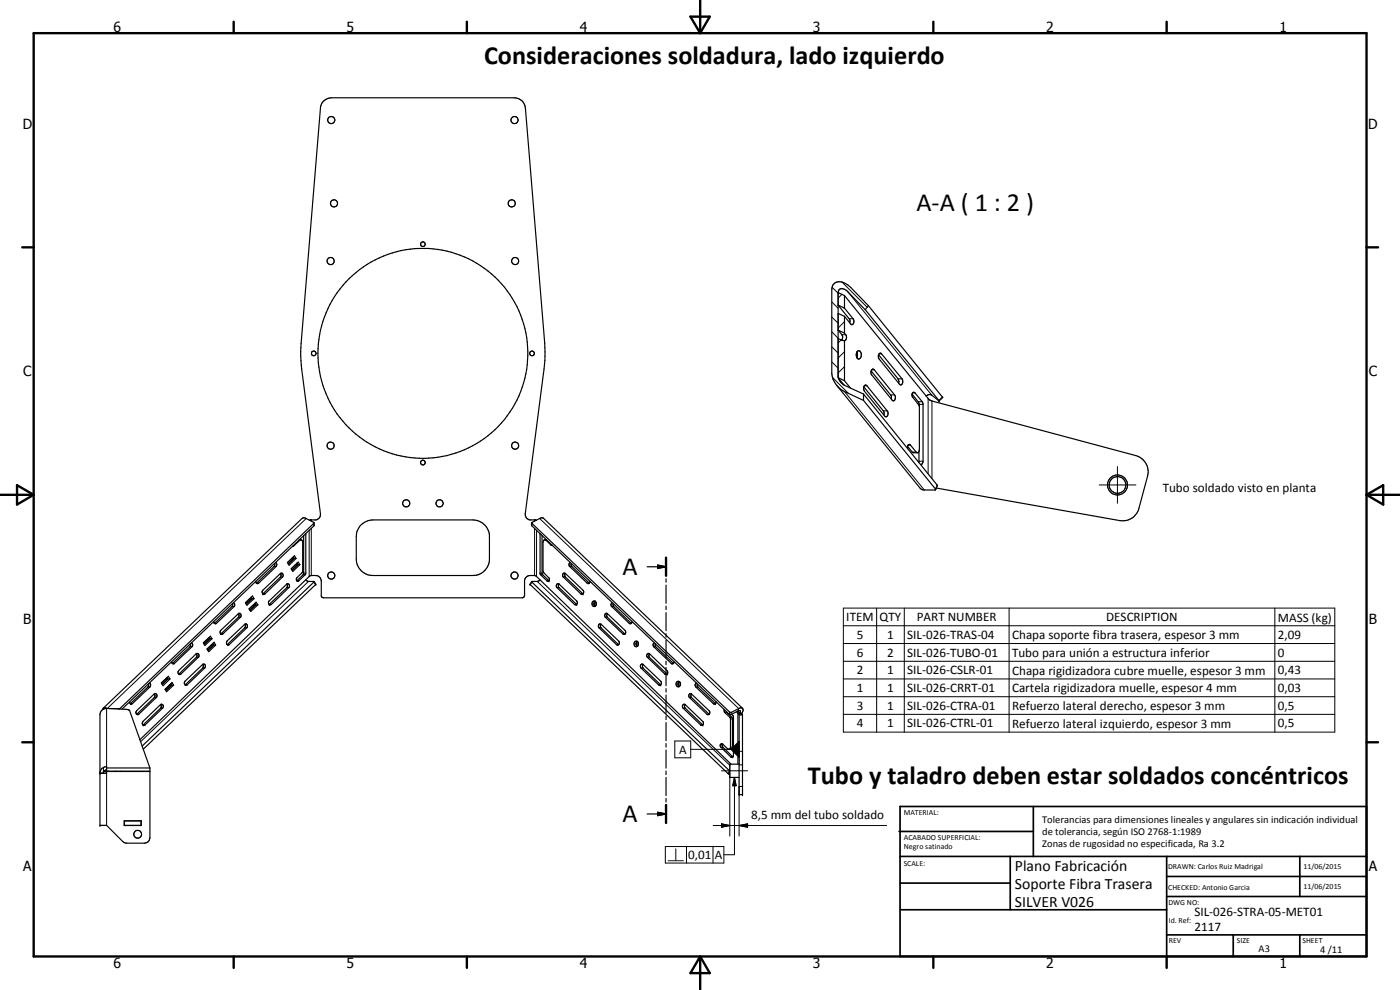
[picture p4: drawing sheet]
<svg xmlns="http://www.w3.org/2000/svg" width="420mm" height="297mm" viewBox="0 0 420 297" stroke-linecap="round" stroke-linejoin="round" font-family="sans-serif">
<g fill="none" stroke="#000" stroke-width=".35">
<path d="M251.5 87.8l1.9 .9M251.5 87.8v25.5l1.9 .9M251.5 94.1l1.9 .8M251.5 87.8a1.32 1.32 0 0 1 .9-1.2 1.32 1.32 0 0 1 1.5 .4l5.8 5.9M253.4 88.7v3.8M253.4 94.9v5M253.4 92.5l-1.9-.9 3.5 4.2v1.1M253.4 99.9l-1.9-.8 1.1 1.3a1.31 1.31 0 0 1 0 1.6M253.4 99.9a1.31 1.31 0 0 1 0 2.3M253.4 92.5l2.6 3.1a.96 .96 0 0 1 .3 1.1 .96 .96 0 0 1-.9 .6l-2-2.4M253.4 88.7l25.2 31 .6 .4 61.7 16.6a5.1 5.1 0 0 1 3.5 6.1l-2.6 9.8a5 5 0 0 1-5.7 3.6l-55.1-9.8M259.7 92.9l22.1 27.4"/>
<path d="M260.6 91.7l-.9 1.2M260.6 91.7l-5.3-5.4a4.2 4.2 0 0 0-4.6-1.5l-.9 1-.2 1.1v25.1a6.9 6.9 0 0 0 3.8 5.5l5.8 2.6M260.6 91.7l22.3 27.5-1.1 1.1M251.1 115.6l25.1 30.9 .4 .4 .8 .1 3.4-.1M251.5 101.6l1.9 .6M251.5 112.9a3.4 3.4 0 0 0 1.9 2.7l5.8 2.6M253.4 102.2v12M253.4 114.2l1.8 2.2M257.1 105.7l.2 .6-.2 1M257.2 105.5a.71 .71 0 0 1 .9-.2 .71 .71 0 0 1 .4 .8v.7a.73 .73 0 0 1-.7 .9 .73 .73 0 0 1-.8-.7zM259.2 118.2v1.9M259.2 118.2l22.1 27.4-.5 1.3"/>
<path d="M259.2 116.1l6 7.3v1.1M259.4 115.7l.3-.2 .5 .2 6.1 7.6a1.13 1.13 0 0 1-.5 1.8l-6.4-7.8a1.37 1.37 0 0 1 0-1.6zM261.4 111.3l6 7.3 .1 1.2M261.6 111l.3-.3 .5 .3 6.1 7.5a.96 .96 0 0 1 .2 1 .96 .96 0 0 1-.8 .7l-6.4-7.8-.1-.9zM263.7 106.5l5.8 7.2 .2 1.2M263.9 106.1l.4-.1 .3 .2 6.1 7.5a1.14 1.14 0 0 1-.5 1.8l-6.5-7.9-.1-.9zM273.7 118.3l.3-.5h.5l2.3 2.7 .2 .8v17.1l-.3 .8-.4 .2M273.7 118.3l.1 .8 2 2.4M273.7 118.2l2 2.5 .1 .9M277.9 118.8a1.54 1.54 0 0 1 1.7-.3l2.2 1.8M259.2 120.1l21.6 26.8M272.4 133.9l1.4 1.9h1.5"/>
<path d="M275.8 121.5l.1 13.6-.2 .6-.6 .1-1.8-2.2a.51 .51 0 0 0-.7-.2 .51 .51 0 0 0-.2 .6v.6M275.8 135.4l-.1 3.3M93.4 156l-.5 .1M94.2 156.9l-2.8-1.5-.7 .1-59.7 57M94.2 156.9l-58.2 55.7h-3.3M94.2 156.9l.1 .8-57.7 55.1M108.2 157.6a5.4 5.4 0 0 1 3.7-1.6h30a5 5 0 0 1 5 4.5v7.7a5 5 0 0 1-5 4.5h-30a5 5 0 0 1-5-5l.1-7.7zM159.6 156.8v.9l59.3 56.7h.5l2.5-1.2 .3 .3-.1 .5M160.4 156h.3M160.7 156l.3 .1M160.7 156.1l-1.7-.1a1.68 1.68 0 0 1-1.4-1.9l5.7-43.4 .3-3.8-.1-3.9-5.8-70.6a3.3 3.3 0 0 0-3.4-3.1h-54.8a3.4 3.4 0 0 0-3.3 3.1l-6 73.2 .3 5.1 5.7 43.4-.2 1-.3 .5a3 3 0 0 1-2.5 .4l-.2 .1M160.7 156.1h.2"/>
<path d="M75 179.6h1.2M75 179.6h.1M75 179.6l-1.3 1.3M75.4 179.2l.2 .4-1.7 1.6M82.4 169.1l.1 .5-.3 .4-5.2 5M82.7 168.8l.4 .7-.2 .5-5.3 5a.55 .55 0 0 1-.6 0 .55 .55 0 0 1-.3-.6M84.1 172.1l.3-.1a.69 .69 0 0 1 .6 .4 .69 .69 0 0 1-.2 .7l-5.3 5.1h-.6M84.1 172.1l.3 .4-.3 .6-5.2 5.1M84.1 172.1l-5.2 5-.3 .5 .3 .6M86.1 175.3l.2 .4-.2 .6-5.3 5.1M87.4 170.6l2.1-1.9 .5 .7-2.1 2zM87.6 167.5l.1 .1"/>
<path d="M87.7 167.6h1.1M87.7 167.6l-1.4 1.2M88 167.1l.3 .5-1.8 1.6M88.7 169.4h1.3M88.7 169.4l-1.3 1.3M88.7 169.4h.1M88.8 167.6l-2 2-.5-.8M88.8 167.6l-.4-.8-2.1 2M89.1 169l.3 .4-1.7 1.7M89.8 162h.6l.4 .4v9.1l-1.8 2.1 .1 .6M90.2 162l-2.1 1.9-.1-.2M91.1 160.7v11.4l-2 2.1"/>
<path d="M91.7 160.1v12.2l-2 1.9h-.6M91.7 174l.9 .5h1.7M94.3 174.5l-51.6 49.4M94.3 174.5l.4 .9-51.7 49.4M159.5 174.5l59.5 56.9M159.5 174.5l-.4 .9 59.5 56.8 .4 .1M162.1 160.1v12l2 2.1h.7M162.1 174l-.9 .5h-1.7M162.7 160.7v11.6l2 1.9M163.6 162l1.8 1.6h.4M164 162h-.6l-.4 .6v8.8l.1 .4 1.7 1.6v.8M167.1 175.3l.4-.2 .3 .2 5.2 5a.65 .65 0 0 1 .2 .8 .65 .65 0 0 1-.7 .3l-5.5-5.2z"/>
<path d="M167.8 175.3l-.2 .3 .1 .6 5.3 5.2M169 172.1l.3-.1 .4 .1 5.3 5a.67 .67 0 0 1 .1 .8 .67 .67 0 0 1-.7 .4l-5.5-5.3zM169.7 172.1l-.2 .2 .1 .7 5.4 5.2M171.1 168.8a.74 .74 0 0 0-.1 1.2l5.2 5h.6l.3-.6M171.4 169.1v.4l.2 .5 5.3 5M194.2 170.1h5.7M197.4 169.5l2.5 .6-2.5 .5zM199.9 167.3v5.5M199.9 173.7v1M199.9 175.6v5.4M57.1 193.2l-.1 .9-5.3 5M57.4 192.9l.4 .5-.2 .7-5.4 5.1-.4-.1-.3-.6"/>
<path d="M58.9 196.2l.2 .4-.2 .6-5.2 5.1M60.8 199.4l.4-.1 .3 .1v.9l-5.3 5.2h-.6M60.8 199.4l.2 .4-.2 .6-5.2 5.1M60.8 199.4l-5.3 5-.2 .7 .3 .4M61 192.9l2.1-2 .5 .7-2.1 2.1zM62.1 194.7l2.2-2 .4 .8-2.1 2zM62.4 191.6h1.2M62.4 191.6h.1M62.4 191.6l-1.3 1.3M62.8 191.3l.2 .3-1.7 1.7M63.4 193.5h.1M63.5 193.5h1.2"/>
<path d="M63.5 193.5l-1.3 1.3M63.9 193.1l.2 .4-1.7 1.7M66.2 189.1l5.5-5.1 .5 .2 .1 .7-.1 .3-5.6 5.2a.73 .73 0 0 1-.4-1.3zM68.1 192.3l5.6-5.1a.69 .69 0 0 1 .6 .5 .69 .69 0 0 1-.2 .7l-5.4 5.1h-.3l-.4-.3zM69.8 181.1v.8l-5.5 5.1M70.1 180.8l.3 .6-.1 .6-5.3 5-.5 .2-.4-.7M71.5 184.1l.2 .5v.5l-5.5 5.1M73.4 187.3l.2 .4v.6l-5.5 5.1M73.6 180.8l2.2-2 .4 .8-2.1 2zM74.7 182.7l2.2-2 .5 .8-2.1 2zM76.1 181.4v.1M76.1 181.5h1.3"/>
<path d="M76.1 181.5l-1.3 1.3M76.5 181.1l.2 .4-1.7 1.6M80.7 180.4l5.5-5.2a.65 .65 0 0 1 .7 .4 .65 .65 0 0 1-.2 .7l-5.3 5.1a.61 .61 0 0 1-.8-.2 .61 .61 0 0 1 .1-.8zM178.6 180.4a.95 .95 0 0 0 0 1.5M178.9 180.8v.7M179.7 187.4l.3-.2 .4 .1 5.3 5a.64 .64 0 0 1 .2 .9 .64 .64 0 0 1-.9 .2l-5.3-5.1zM180.4 187.3l-.2 .4 .2 .7 5.3 5M181.6 184.2l.6-.2 5.4 5.1a.62 .62 0 0 1 .1 .9 .62 .62 0 0 1-.8 .2l-5.3-5.1zM182.3 184.1l-.2 .5 .2 .6 5.3 5M183.8 180.8a.7 .7 0 0 0-.2 1.2l5.2 5 .5 .2 .3-.3 .1-.4M184.1 181.1l.1 .9 5.2 5M189.4 187h.1"/>
<path d="M190.4 192.6l.6-.2a.8 .8 0 0 1 .6 .9 .8 .8 0 0 1-1 .6l-.3-.7zM191.3 192.4a.97 .97 0 0 0 0 1.5M191.5 192.9v.6M192.4 199.4l.5-.1 5.4 5.1a.64 .64 0 0 1 .2 .8 .64 .64 0 0 1-.9 .3l-5.2-5.1-.2-.5zM193 199.4l-.2 .4 .2 .6 5.3 5.1M194.9 196.2l5.4 5.1 .1 .6-.3 .4M194.9 196.2a.62 .62 0 0 0-.8 .2 .62 .62 0 0 0 .2 .8l5.2 5.1h.6M194.9 196.2l-.2 .4 .2 .6 5.3 5.1M196.4 192.9a.75 .75 0 0 0-.2 1.2l5.4 5.1 .5-.1 .2-.6M196.7 193.2l.1 .9 5.3 5M199.9 181.9v1M199.9 183.8v5.4"/>
<path d="M199.9 190.1v1.1M199.9 192.1v5.4M199.9 198.4v1M32 212.6a2 2 0 0 0-2 1.6v33.4h2l4.8 4.9 .7 .4 5.8 .1a1.65 1.65 0 0 0 1.7-1.7v-19.8h-13M32.1 212.6l-.9-.2-.4 .5M35.8 212.7l2.3 .2 .8 .3 6.1 17.2M41 213.2l5.3-5a.62 .62 0 0 1 .8 .3 .62 .62 0 0 1-.2 .8l-5.4 5.1a.68 .68 0 0 1-.7-.4 .68 .68 0 0 1 .2-.8zM42.9 216.5l5.3-5.1a.62 .62 0 0 1 .8 .2 .62 .62 0 0 1-.2 .9l-5.3 5a.62 .62 0 0 1-.8-.2 .62 .62 0 0 1 .2-.8zM44.5 205.2l-.1 .9-5.3 5M44.8 204.9a.74 .74 0 0 1 .2 1.2l-5.3 5a.53 .53 0 0 1-.6 .1 .53 .53 0 0 1-.2-.6M46.3 208.2l.2 .5-.2 .6-5.2 5M48.2 211.4l.2 .4-.2 .7-5.2 5"/>
<path d="M48.4 204.9l2.1-2 .5 .8-2.1 2zM49.6 206.8l2-2 .5 .8-2.1 2zM49.7 203.7h.1M49.8 203.7h1.2M49.8 203.7l-1.3 1.3M50.1 203.3l.3 .4-1.7 1.7M50.9 205.6h1.2M50.9 205.6l-1.3 1.2M50.9 205.5v.1M51.3 205.1l.2 .5-1.7 1.6M53.6 201.2l5.4-5.1a.64 .64 0 0 1 .7 .4 .64 .64 0 0 1-.2 .7l-5.2 5.1a.62 .62 0 0 1-.8-.3 .62 .62 0 0 1 .1-.8zM53.6 202.3h.1"/>
<path d="M55.5 205.5h.1M199.9 200.3v5.4M199.9 206.6v1M199.9 208.5v5.5M199.9 214.8v1.1M199.9 216.8v5.4M203.1 204.6a.76 .76 0 0 1 1.2 .6 .76 .76 0 0 1-1.1 .8l-.3-.8zM203.9 204.5l-.4 .5v.5l.4 .5M204.2 204.9v.6M205 211.5l.4-.2 .2 .1 5.3 5.1 .2 .2-.1 .8-.3 .1-.4-.1-5.3-5-.2-.5zM205.6 211.4l-.2 .4 .1 .5 5.4 5.2M207.5 208.2l-.1 1 5.4 5.1"/>
<path d="M207.5 208.2l5.3 5 .2 .7-.2 .5M207.5 208.2l-.2-.1a.71 .71 0 0 0-.6 .5 .71 .71 0 0 0 .2 .7l5.4 5.1h.5M209 204.9l-.4 .5 .2 .7 5.3 5a.52 .52 0 0 0 .6 .1 .52 .52 0 0 0 .2-.6M209.3 205.2l-.1 .6 .3 .3 5.2 5M217.4 213l.1 .8 1.7 1.8v8.6l-.4 .6M217.4 212.9v.1M217.4 213h.1M218 213.5l1.8 2.1v8.6l-.2 .5-1 .1-1.8-1.6-.6 .2M219.6 214.3l.5 .7-.1 12-.3 .2-.4-.1-3.1-3v-.7M221 213.6l.8 .8v24h1v-24l-.7-.4M221.4 214h1.3M221.4 213.4l.7 .6"/>
<path d="M221.8 214.5h1M222.7 214v.3M222.8 212.5l-59.7-57-.9-.1-2.5 1.4v.3l59.3 56.6h.5l2.4-1.2 .7-.1 .4 .6-.3 1M30 231.7a1.91 1.91 0 0 1 2-1.7v2h-2M32 231l-.6 .2-.4 .8M32 230.4h13M32.2 231.4v.1M32.5 231.4l.3 .1M34.7 231.4l-.2 .1M36.1 231.4l-.1 .1M42 222l50.9-49.2 1.9-.1a1.73 1.73 0 0 1 1.6 1.7v4.5l.7 .5h59.6l.5-.2 .2-.5v-4.6a1.8 1.8 0 0 1 1.7-1.4l1.8 .1 58.5 56.5M45 230.4v1h-13"/>
<path d="M199.9 223.1v1.1M199.9 225v5.5M199.9 231.4v1M199.9 233.3v5.4M199.9 239.6v1M216.2 223.4h.6M216.9 223.3l-.2 .5 .2 .4 3 2.9M221.8 229.3h-2.8v4h2.8M37.3 246.3h5.1v1.4l-5.1-.1zM42.3 246.3v1.3M194.2 244.2h5.7M197.4 243.7l2.5 .5-2.5 .5z"/>
<path d="M199.9 241.5v5.4"/>
<circle cx="99.4" cy="36" r="1.06"/>
<circle cx="154.4" cy="36" r="1.08"/>
<circle cx="99.2" cy="78.3" r="1.06"/>
<circle cx="100.3" cy="61" r="1.08"/>
<circle cx="126.9" cy="73.3" r=".71"/>
<circle cx="153.6" cy="61" r="1.07"/>
<circle cx="154.6" cy="78.3" r="1.06"/>
<circle cx="94.2" cy="106" r=".69"/>
<circle cx="126.9" cy="106" r="31.5"/>
<circle cx="159.7" cy="106" r=".71"/>
<circle cx="99.2" cy="133.7" r="1.07"/>
<circle cx="126.9" cy="138.8" r=".69"/>
<circle cx="154.6" cy="133.7" r="1.07"/>
<circle cx="121.9" cy="151" r="1.06"/>
<circle cx="131.9" cy="151" r="1.06"/>
<circle cx="335.4" cy="145.5" r="3"/>
<circle cx="335.4" cy="145.5" r="2.49"/>
<circle cx="99.4" cy="172.7" r="1.07"/>
<circle cx="154.4" cy="172.7" r="1.08"/>
<circle cx="178.3" cy="181.2" r=".76"/>
<circle cx="41.3" cy="250.3" r="1.17"/>
</g>
<g fill="none" stroke="#000" stroke-width=".3">
<path d="M249.6 99.6l1.9 1.9M249.6 95.1l1.9 1.9M249.6 90.6l1.9 1.9M249.7 86.2l1.8 1.8M252.7 88.3l-1.2 1.2M252.7 84.6l7.6 7.6M253.4 92l-.2 .3M253.4 96.5l-1.9 1.9M254.4 87.5l25.2 31M254.8 95.6h1.2M249.6 108.6l1.9 1.9M249.6 104.1l1.9 1.9"/>
<path d="M249.8 113.2l4.8 4.8M251.6 113.4l1.8 2.2M252.5 102l-1 .9M252.6 100.4h1.2M253.4 117.5l24 29.5M253.4 110l-1.9 1.9M253.4 105.5l-1.9 1.9M259.4 115.7h.8M261.7 111h.7M263.9 106.2h.7M267.3 118.5h1.2M269.5 113.7h1.2"/>
<path d="M273.9 117.9h.7M278.5 119.5v22.6M282.8 119.1l-1 1M265.1 123.3h1.2M272.5 133.6h.8M273.8 135.6h1.1M275.5 120.5h1.3M275.8 138.4h1.2M275.8 121.3h1.2M279.7 120.3v23.3M335.4 140v11M91.9 155.6l-59.7 57"/>
<path d="M92.8 159.1v13.9M93.4 156v.4M93.4 158.5v14.2M94.1 157.1l.2 .6M159.7 157.1l-.1 .6M160.4 156v.4M160.4 158.5v14.2M161 159.1v13.9M162 155.6l59.7 57-.1 .7M281.3 145.5l-.6 1.2M329.9 145.5h11M77 175h.6"/>
<path d="M78.9 178.2h.6M82.2 170h.7M84.1 173.1h.7M86.1 176.3h.6M89.1 174.2h.6M89.7 162.1h.3M91 172.5h.6M91.1 172h.7M91.6 160.3h.2M92.6 174.5l-50.4 48M94.2 174.7l.5 .7M159.6 174.7l-.4 .7"/>
<path d="M161.2 174.5l57.8 55.1M162.1 172h.6M162.1 160.3h.2M162.3 172.5h.6M163.9 162.1h.3M164.1 174.2h.6M165.3 163.5h.3M167.2 176.3h.6M169.1 173.1h.6M171 170h.6M174.3 178.2h.7M176.2 175h.7"/>
<path d="M51.8 199.1h.6M57 194.1h.6M58.9 197.2h.6M64.4 187h.6M66.3 190.2h.6M68.2 193.4h.6M69.6 182h.7M71.5 185.2h.7M73.4 188.4h.7M80.8 181.4h.6M172.4 181.4h.6M179.8 188.4h.6"/>
<path d="M181.7 185.2h.6M183.6 182h.6M185 193.4h.6M186.9 190.2h.6M188.8 187h.6M194.3 197.2h.6M196.2 194.1h.6M201.5 199.1h.6M253.1 182.5h147.5v37.2h-147.5zM253.1 187.7h147.5M253.1 193.1h147.5M253.1 198.4h147.5"/>
<path d="M263.1 182.5v37.2M271.4 182.5v37.2M302.8 182.5v37.2M382.6 182.5v37.2M32 212.6v17.4M32 212.6l3.7 .1M35.7 212.6v.1M35.7 212.7h.1M36 212.6v.1M39.1 211.1h.6M41.1 214.3h.5M43 217.5h.5"/>
<path d="M44.4 206.1h.6M46.3 209.3h.6M48.2 212.5h.6M53.7 202.3h.6M55.6 205.5h.6M60.8 200.4h.6M192.4 200.4h.6M197.6 205.5h.7M199.5 202.3h.7M205 212.5h.6M206.9 209.3h.6M208.8 206.1h.7"/>
<path d="M210.3 217.5h.6M212.2 214.3h.6M214.1 211.1h.6M217.5 213.8h.6M219 213.7l-.1 .7M219 215.2h.6M219.2 215.7h.6M219.5 213.7l-.1 .7M221.4 214v15.3M221.4 213.4l.7 .6M253.1 203.7h147.5M253.1 209h147.5"/>
<path d="M253.1 214.3h147.5M31.1 230.3l-.1 1.7M31.1 231.5h.9M32 232v15.6M32.9 231.4l-.1 .1M35 231.4v.1M202.5 222.3h4.8v5.1h-4.8zM207.3 224.8h12.1M216.4 224.2h.5M216.5 231.3h7.9M218.9 231.3l-.4 .8M219 232l-.1 .3"/>
<path d="M219 233.3v17.6M219.2 224.2h.6M219.3 227.1h.6M219.4 224.8l2.5-2.4v4.9zM220.4 233.3l.5 2.5h-1zM220.4 233.3v23.2h-3.2M221.8 229.5h1M221.8 225.4h1M222.8 236h-1v14.9M199.7 254h17.5v5h-17.5zM206 254v5M214 254v5"/>
<path d="M214 247.7h52.1M216.5 247.2l2.5 .5-2.5 .5zM221.8 247.7l2.6-.5v1zM221.9 247.7l2.5-.5v1z"/>
</g>
<g fill="#000">
<circle cx="281.8" cy="120.3" r=".18"/>
<circle cx="78.9" cy="178.2" r=".18"/>
<circle cx="94.8" cy="175.3" r=".18"/>
<circle cx="159.1" cy="175.3" r=".18"/>
<circle cx="159.5" cy="174.5" r=".18"/>
<circle cx="164.7" cy="174.2" r=".18"/>
<circle cx="175" cy="178.2" r=".18"/>
<circle cx="80.8" cy="181.4" r=".18"/>
<circle cx="173" cy="181.4" r=".18"/>
<circle cx="39.1" cy="211.1" r=".18"/>
<circle cx="43" cy="217.5" r=".18"/>
<circle cx="198.3" cy="205.5" r=".18"/>
<circle cx="200.2" cy="202.3" r=".18"/>
<circle cx="210.9" cy="217.5" r=".18"/>
<circle cx="214.7" cy="211.1" r=".18"/>
<circle cx="30" cy="232" r=".18"/>
<circle cx="219" cy="229.3" r=".18"/>
<circle cx="219.9" cy="227.1" r=".18"/>
<circle cx="221.8" cy="238.4" r=".18"/>
<circle cx="222.8" cy="238.4" r=".18"/>
<circle cx="30" cy="247.6" r=".18"/>
</g>
<g fill="none" stroke="#000" stroke-width=".71">
<path d="M10.1 9.9h400v277.1h-400zM70.1 6.5v3.4M140.1 6.5v3.4M207.2 5h5.8l-2.9 4.9zM210.1 0v9.9M280.1 6.5v3.4M350.1 6.5v3.4M6.7 74.2h3.4M410.1 74.2h3.5M.1 148.5h10M5.1 145.6l5 2.9-5 2.9zM410.1 148.5h10"/>
<path d="M410.1 148.5l5-2.9v5.8zM199.9 167.3v5.5M6.7 222.7h3.4M410.1 222.7h3.5M199.9 241.5v5.4M70.1 287v3.4M140.1 287v3.4M210.1 287v10M210.1 287l2.9 5h-5.8zM280.1 287v3.4M350.1 287v3.4"/>
</g>
<g fill="none" stroke="#000" stroke-width=".51">
<path d="M269.8 249.5h40.3M270.1 242h140v45h-140zM270.1 257h140M303.2 257v16M310.1 242v15M350.1 257v30M390.1 257v12M270.1 265h33.1M270.1 273h80M350.1 269h60M350.1 263h60M350.1 280.5h60"/>
<path d="M370.1 280.5v6.5M390.1 280.5v6.5"/>
</g>
<path d="M197.4 169.5l2.5 .6-2.5 .5zM220.4 233.3l.5 2.5h-1zM219.4 224.8l2.5-2.4v4.9zM197.4 243.7l2.5 .5-2.5 .5zM216.5 247.2l2.5 .5-2.5 .5zM221.9 247.7l2.5-.5v1z" fill="#000"/>
<g font-size="7.9">
<text x="145.3" y="19.3">Consideraciones soldadura, lado izquierdo</text>
<text x="275" y="63.2">A-A ( 1 : 2 )</text>
<text x="186.8" y="172.6">A</text>
<text x="242.5" y="235.2">Tubo y taladro deben estar soldados concéntricos</text>
<text x="186.8" y="246.8">A</text>
</g>
<g font-size="4.7">
<text x="304.6" y="261.2">Plano Fabricación</text>
<text x="304.6" y="266.6">Soporte Fibra Trasera</text>
<text x="304.6" y="272">SILVER V026</text>
</g>
<g font-size="4.2">
<text x="34" y="9.6">6</text>
<text x="104" y="9.6">5</text>
<text x="174" y="9.6">4</text>
<text x="244" y="9.6">3</text>
<text x="314" y="9.6">2</text>
<text x="384" y="9.6">1</text>
<text x="6.8" y="38.7">D</text>
<text x="410.6" y="38.7">D</text>
<text x="7" y="112.9">C</text>
<text x="410.8" y="112.9">C</text>
<text x="7" y="187.1">B</text>
<text x="410.8" y="187.1">B</text>
<text x="7" y="261.4">A</text>
<text x="410.8" y="261.4">A</text>
<text x="34" y="290.4">6</text>
<text x="104" y="290.4">5</text>
<text x="174" y="290.4">4</text>
<text x="244" y="290.4">3</text>
<text x="314" y="290.4">2</text>
<text x="384" y="290.4">1</text>
</g>
<g font-size="3.9">
<text x="348.9" y="147.6">Tubo soldado visto en planta</text>
<text x="254" y="186.4">ITEM</text>
<text x="257.1" y="191.7">5</text>
<text x="264" y="186.4">QTY</text>
<text x="266.3" y="191.7">1</text>
<text x="272.3" y="191.7">SIL-026-TRAS-04</text>
<text x="275.2" y="186.4">PART NUMBER</text>
<text x="303.7" y="191.8">Chapa soporte fibra trasera, espesor 3 mm</text>
<text x="332" y="186.4">DESCRIPTION</text>
<text x="383.5" y="186.5">MASS (kg)</text>
<text x="383.5" y="191.7">2,09</text>
<text x="257.1" y="197">6</text>
<text x="266.3" y="197">2</text>
<text x="272.3" y="197">SIL-026-TUBO-01</text>
<text x="303.7" y="197.1">Tubo para unión a estructura inferior</text>
<text x="383.5" y="197">0</text>
<text x="257.1" y="202.4">2</text>
<text x="266.3" y="202.3">1</text>
<text x="272.3" y="202.4">SIL-026-CSLR-01</text>
<text x="303.7" y="202.4">Chapa rigidizadora cubre muelle, espesor 3 mm</text>
<text x="383.5" y="202.4">0,43</text>
<text x="257.1" y="207.6">1</text>
<text x="266.3" y="207.6">1</text>
<text x="272.3" y="207.6">SIL-026-CRRT-01</text>
<text x="303.7" y="207.7">Cartela rigidizadora muelle, espesor 4 mm</text>
<text x="383.5" y="207.6">0,03</text>
<text x="257.1" y="213">3</text>
<text x="266.3" y="213">1</text>
<text x="272.3" y="213">SIL-026-CTRA-01</text>
<text x="303.7" y="213">Refuerzo lateral derecho, espesor 3 mm</text>
<text x="383.5" y="213">0,5</text>
<text x="257.1" y="218.3">4</text>
<text x="266.3" y="218.3">1</text>
<text x="272.3" y="218.3">SIL-026-CTRL-01</text>
<text x="303.7" y="218.4">Refuerzo lateral izquierdo, espesor 3 mm</text>
<text x="383.5" y="218.3">0,5</text>
<text x="203.8" y="226.1">A</text>
<text x="225.4" y="245.7">8,5 mm del tubo soldado</text>
<text x="206.5" y="257.7">0,01</text>
<text x="214.5" y="257.7">A</text>
<text x="358.5" y="275">SIL-026-STRA-05-MET01</text>
<text x="358.5" y="279.4">2117</text>
</g>
<text font-size="3.3" x="200.2" y="258.3">b</text>
<g font-size="3.1">
<text x="312.7" y="246.8">Tolerancias para dimensiones lineales y angulares sin indicación individual</text>
<text x="312.7" y="250.4">de tolerancia, según ISO 2768-1:1989</text>
<text x="312.7" y="254">Zonas de rugosidad no especificada, Ra 3.2</text>
<text x="377.7" y="285.6">A3</text>
<text x="396.2" y="285.9">4 /11</text>
</g>
<g font-size="2.4">
<text x="271.2" y="244.4">MATERIAL:</text>
<text x="271.3" y="252">ACABADO SUPERFICIAL:</text>
<text x="271.3" y="254.6">Negro satinado</text>
<text x="271.2" y="259.7">SCALE:</text>
<text x="350.6" y="260.8">DRAWN: Carlos Ruiz Madrigal</text>
<text x="391.2" y="260.6">11/06/2015</text>
<text x="350.6" y="267">CHECKED: Antonio Garcia</text>
<text x="391.2" y="266.7">11/06/2015</text>
<text x="350.6" y="271.4">DWG NO:</text>
<text x="350.8" y="276.9">Id. Ref:</text>
<text x="350.8" y="282.8">REV</text>
<text x="371.2" y="282.9">SIZE</text>
<text x="390.9" y="282.9">SHEET</text>
</g>
</svg>
